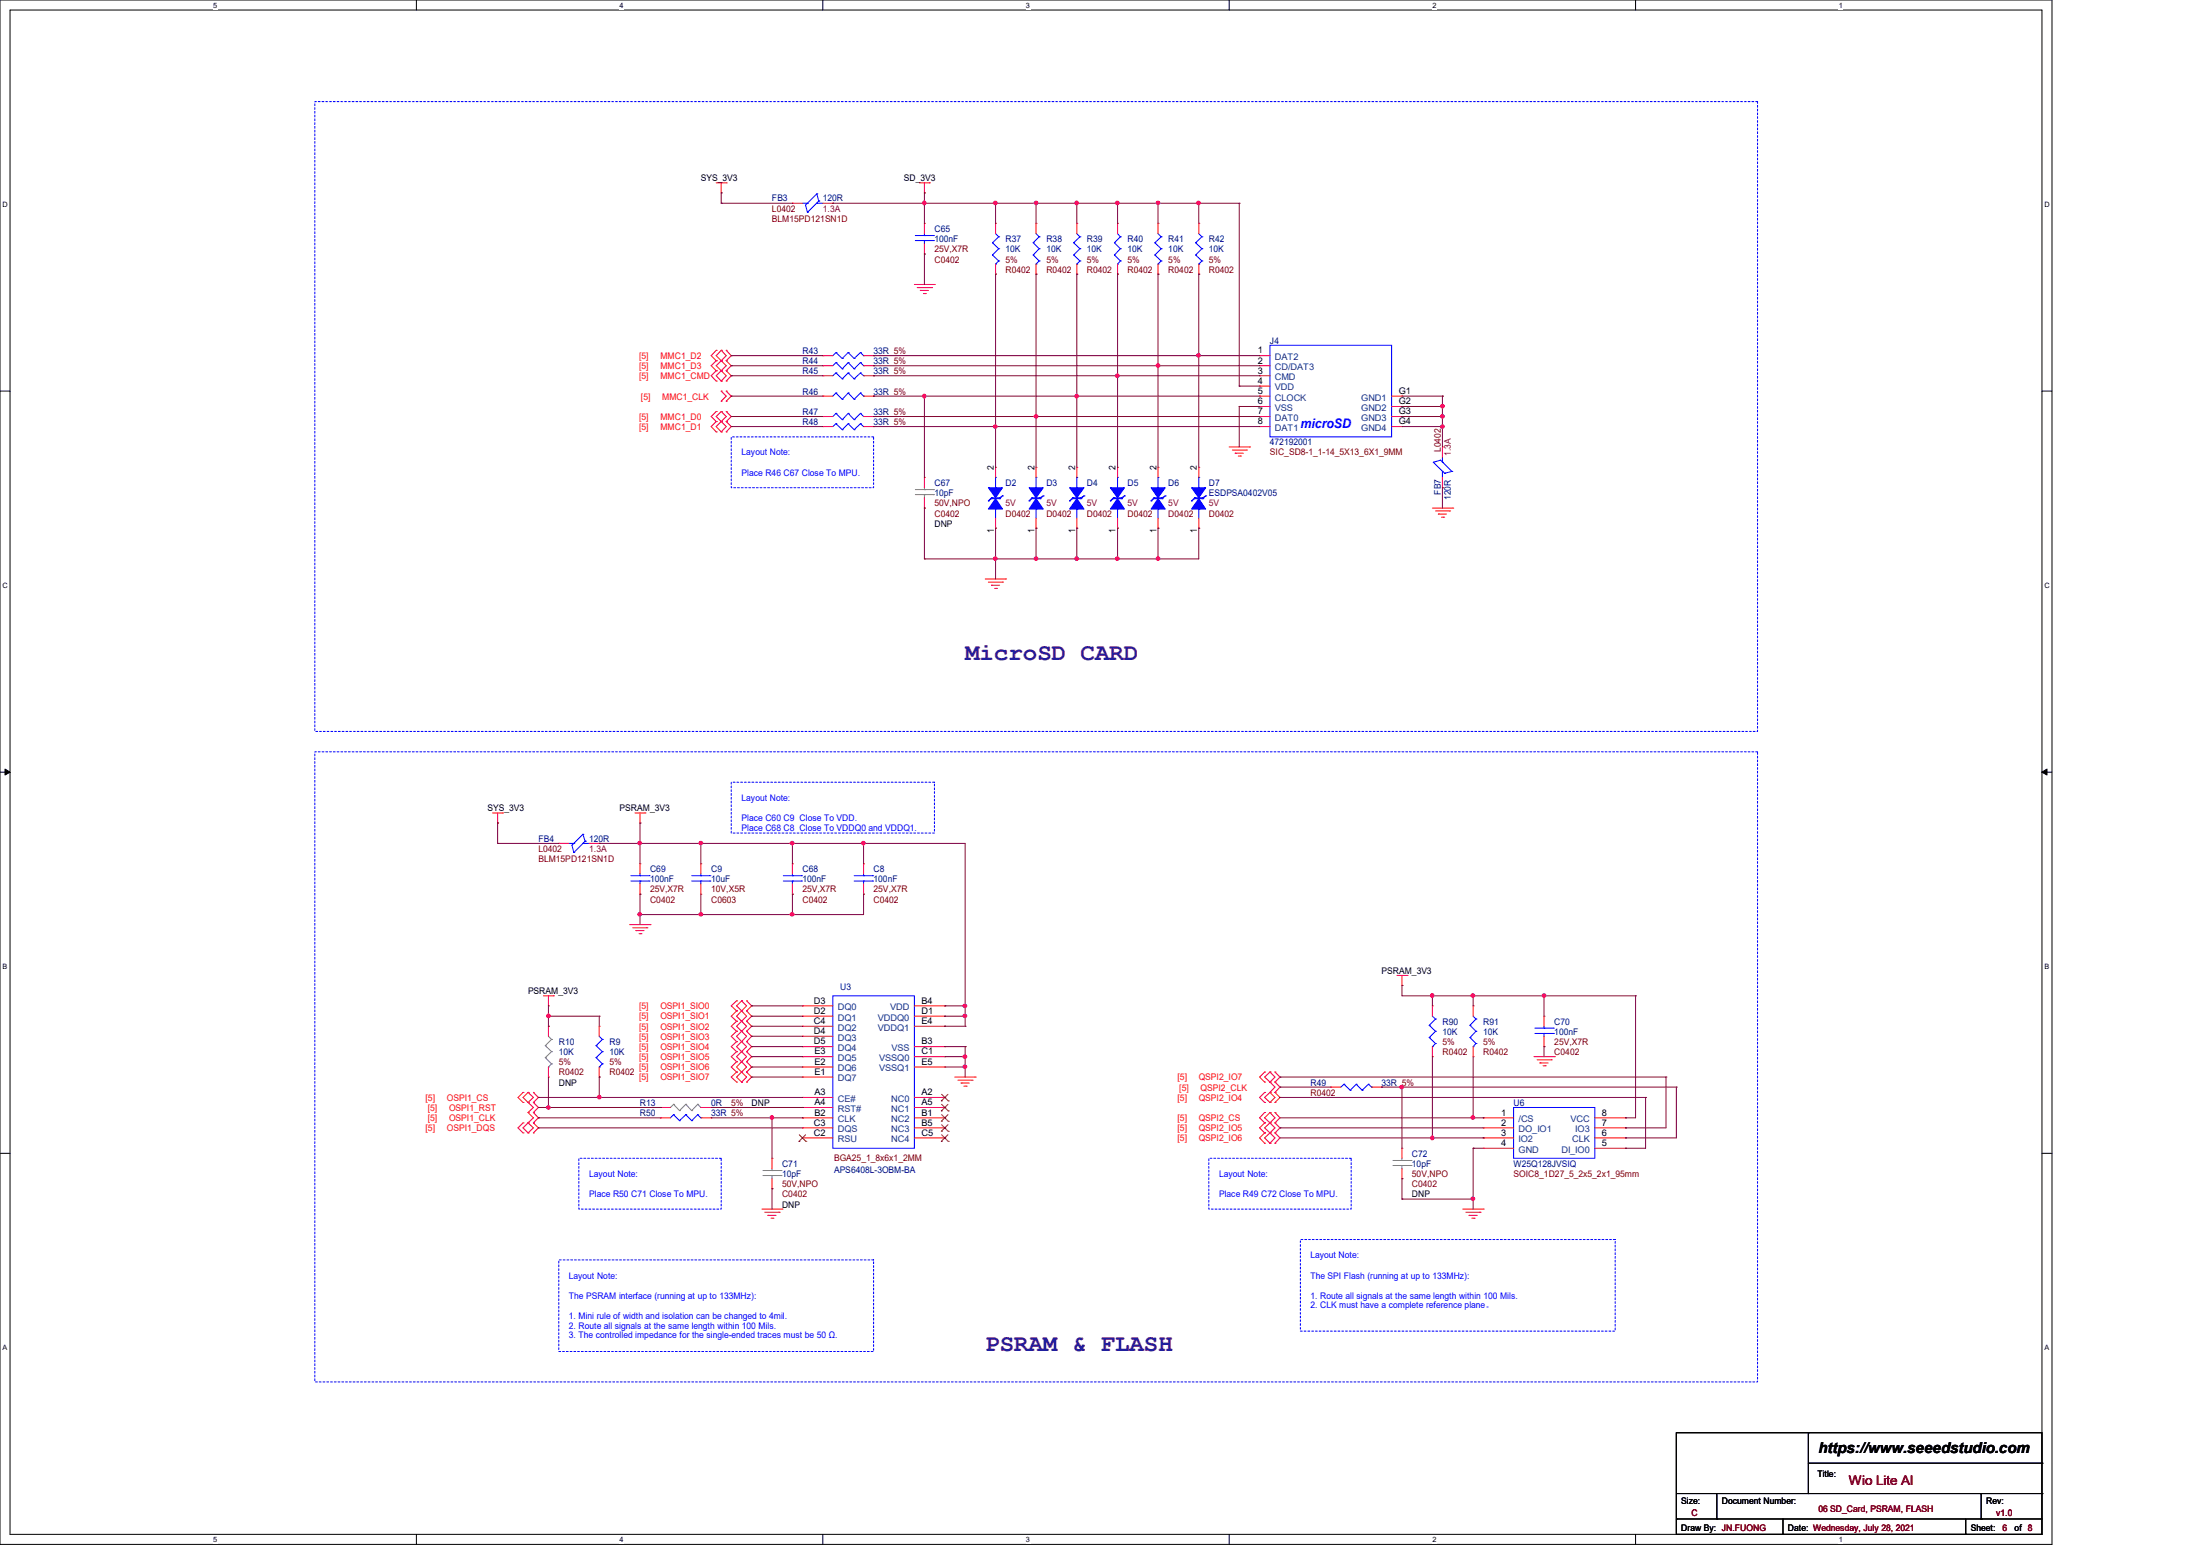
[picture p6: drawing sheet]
<svg xmlns="http://www.w3.org/2000/svg" width="297mm" height="210mm" viewBox="0 0 297 210" stroke-linecap="round" stroke-linejoin="round" font-family="sans-serif">
<path d="M0 0h277v208.4h-277zM1.4 1.4h274.3v205.7h-274.3z" fill="none" stroke="#000" stroke-width=".14"/>
<g fill="#fff">
<path d="M28.8 .1h.5v1.1h-.5z"/>
<path d="M28.8 207.2h.5v1.1h-.5z"/>
</g>
<path d="M56.2 0v1.4M56.2 207.1v1.3" fill="none" stroke="#000" stroke-width=".14"/>
<g fill="#fff">
<path d="M83.7 .1h.5v1.1h-.5z"/>
<path d="M83.7 207.2h.5v1.1h-.5z"/>
</g>
<path d="M111.1 0v1.4M111.1 207.1v1.3" fill="none" stroke="#000" stroke-width=".14"/>
<g fill="#fff">
<path d="M138.5 .1h.6v1.1h-.6z"/>
<path d="M138.5 207.2h.6v1.1h-.6z"/>
</g>
<path d="M165.9 0v1.4M165.9 207.1v1.3" fill="none" stroke="#000" stroke-width=".14"/>
<g fill="#fff">
<path d="M193.4 .1h.5v1.1h-.5z"/>
<path d="M193.4 207.2h.5v1.1h-.5z"/>
</g>
<path d="M220.8 0v1.4M220.8 207.1v1.3" fill="none" stroke="#000" stroke-width=".14"/>
<g fill="#fff">
<path d="M248.2 .1h.6v1.1h-.6z"/>
<path d="M248.2 207.2h.6v1.1h-.6z"/>
<path d="M.3 27.1h.8v1.1h-.8z"/>
<path d="M276 27.1h.7v1.1h-.7z"/>
<path d="M.3 78.5h.8v1.1h-.8z"/>
<path d="M276 78.5h.7v1.1h-.7z"/>
</g>
<path d="M0 52.8h1.4M275.7 52.8h1.3" fill="none" stroke="#000" stroke-width=".14"/>
<g fill="#fff">
<path d="M.3 129.9h.7v1.1h-.7z"/>
<path d="M276 129.9h.6v1.1h-.6z"/>
</g>
<path d="M0 104.2h1.4M275.7 104.2h1.3" fill="none" stroke="#000" stroke-width=".14"/>
<path d="M.7 103.8l.7 .4-.7 .4zM275.7 104.2l.7-.4v.8z" fill="#000" stroke="#000" stroke-width=".14"/>
<g fill="#fff">
<path d="M.3 181.4h.7v1.1h-.7z"/>
<path d="M276 181.4h.6v1.1h-.6z"/>
</g>
<g fill="none" stroke="#000" stroke-width=".14">
<path d="M0 155.7h1.4M275.7 155.7h1.3M226.3 193.4h49.4v13.7h-49.4zM244.1 193.4h.1M244.1 193.4v8.2M244.1 197.5h31.6M275.7 197.5h.1M226.3 205h.1M226.3 205h49.4M226.3 201.6h49.4M231.8 205h.1M231.8 201.6v3.4"/>
<path d="M240.7 207.1h.1M240.7 205v2.1M265.4 207.1h.1M265.4 205v2.1M267.5 205h.1M267.5 201.6v3.4M275.7 201.6h.1"/>
</g>
<path d="M42.5 13.7h194.8v85h-194.8zM98.7 59h19.2v6.8h-19.2zM42.5 101.5h194.8v85h-194.8zM98.7 105.6h27.5v6.8h-27.5zM78.1 156.3h19.3v6.9h-19.3zM163.2 156.3h19.2v6.9h-19.2zM75.4 170.1h42.5v12.3h-42.5zM175.6 167.3h42.5v12.4h-42.5z" fill="none" stroke="#00f" stroke-width=".14" stroke-dasharray=".3 .3"/>
<g fill="none" stroke="#f00" stroke-width=".14">
<path d="M96.7 24.7h1.3M97.4 26h.1M97.4 24.7v1.3M98 24.7h.1M107 27.4h.1M107 27.4h1.3M111.1 27.4h1.3M112.4 27.4h.1M123.4 38.4h2.8M123.8 38.8h2M124.1 24.7h1.4M124.2 39.2h.1"/>
<path d="M124.2 39.2h1.1M124.7 39.6h.2M124.8 26h.1M124.8 30.1h.1M124.8 34.3h.1M124.8 24.7v1.3M124.8 30.1v1.4M124.8 32.9v1.4M124.9 39.6h.1M125.5 24.7h.1M125.8 38.8h.1M126.2 38.4h.1"/>
<path d="M134.4 30.1h.1M134.4 37h.1M134.4 30.1v1.4M134.4 35.6v1.4M139.9 30.1h.1M139.9 37h.1M139.9 30.1v1.4M139.9 35.6v1.4M145.4 30.1h.1M145.4 37h.1M145.4 30.1v1.4M145.4 35.6v1.4"/>
<path d="M150.9 30.1h.1M150.9 37h.1M150.9 30.1v1.4M150.9 35.6v1.4M156.3 30.1h.1M156.3 37h.1M156.3 30.1v1.4M156.3 35.6v1.4M161.8 30.1h.1M161.8 37h.1M161.8 30.1v1.4M161.8 35.6v1.4"/>
<path d="M96.7 47.3h.1M96.7 48.7h.1M96.7 50h.1M96.7 51.4h.1M96.7 55.5h.1M96.7 56.9h.1M96.7 58.3h.1M96.7 55.5l-.7 .7 .7 .7M96.7 47.3l-.7 .7 .7 .7M96.7 50l-.7 .7 .7 .7M96.7 48.7l-.7 .7 .7 .6M96.7 56.9l-.7 .7 .7 .7"/>
<path d="M97.4 54.1h.1M97.4 52.8h.1M97.4 48.7h.1M97.4 47.3h.1M97.4 51.4h.1M97.4 50h.1M97.4 56.9h.1M97.4 55.5h.1M97.4 58.3h.1M97.4 52.8l.6 .7-.6 .6M97.4 47.3l-.7 .7 1.3 1.4-1.3 1.3 .7 .7M97.4 47.3l.6 .7-1.3 1.4 1.3 1.3-.6 .7"/>
<path d="M97.4 55.5l-.7 .7 1.3 1.4-.6 .7M97.4 55.5l.6 .7-1.3 1.4 .7 .7M98 52.8h.1M98 54.1h.1M98 47.3h.1M98 48.7h.1M98 50h.1M98 51.4h.1M98 55.5h.1M98 56.9h.1M98 58.3h.1M98 52.8l.7 .7-.7 .6"/>
<path d="M98 47.3l.7 .7-.7 .7M98 50l.7 .7-.7 .7M98 48.7l.7 .7-.7 .6M98 55.5l.7 .7-.7 .7M98 56.9l.7 .7-.7 .7M111.1 49.4h.1M111.1 56.2h.1M111.1 50.7h.1M111.1 57.6h.1M111.1 53.5h.1M111.1 48h.1M111.1 49.4h1.3"/>
<path d="M111.1 56.2h1.3M111.1 50.7h1.3M111.1 57.6h1.3M111.1 53.5h1.3M111.1 48h1.3M116.6 49.4h1.3M116.6 56.2h1.3M116.6 50.7h1.3M116.6 57.6h1.3M116.6 53.5h1.3M116.6 48h1.3M117.9 49.4h.1"/>
<path d="M117.9 56.2h.1M117.9 50.7h.1M117.9 57.6h.1M117.9 53.5h.1M117.9 48h.1M170.1 48h.1M170.1 49.4h.1M170.1 50.7h.1M170.1 52.1h.1M170.1 53.5h.1M170.1 54.9h.1M170.1 56.2h.1"/>
<path d="M170.1 57.6h.1M170.1 49.4h1.3M170.1 56.2h1.3M170.1 50.7h1.3M170.1 57.6h1.3M170.1 53.5h1.3M170.1 48h1.3M170.1 52.1h1.3M170.1 54.9h1.3M187.9 56.2h1.4M187.9 57.6h1.4M187.9 53.5h1.4"/>
<path d="M187.9 54.9h1.4M189.3 53.5h.1M189.3 54.9h.1M189.3 56.2h.1M189.3 57.6h.1M124.8 64.4h.1M124.8 68.6h.1M124.8 64.4v1.4M124.8 67.2v1.4M133 78.1h2.8M133.4 78.6h1.9M133.9 79h.1"/>
<path d="M133.9 79h1.1M134.3 79.4h.2M134.4 63.1h.1M134.4 71.3h.1M134.4 63.1v1.3M134.4 69.9v1.4M134.5 79.4h.1M135.3 78.6h.1M135.8 78.1h.1M139.9 63.1h.1M139.9 71.3h.1M139.9 63.1v1.3"/>
<path d="M139.9 69.9v1.4M145.4 63.1h.1M145.4 71.3h.1M145.4 63.1v1.3M145.4 69.9v1.4M150.9 63.1h.1M150.9 71.3h.1M150.9 63.1v1.3M150.9 69.9v1.4M156.3 63.1h.1M156.3 71.3h.1M156.3 63.1v1.3"/>
<path d="M156.3 69.9v1.4M161.8 63.1h.1M161.8 71.3h.1M161.8 63.1v1.3M161.8 69.9v1.4M165.9 60.3h2.8M166.4 60.7h1.9M166.8 61.2h.1M166.8 61.2h1.1M167.2 61.6h.3M167.5 61.6h.1M168.3 60.7h.1"/>
<path d="M168.7 60.3h.1M193.4 68.6h2.7M193.8 69h1.9M194.2 69.4h.1M194.2 69.4h1.1M194.6 69.8h.3M194.7 60.3h.1M194.7 65.8h.1M194.7 60.3v1.4M194.7 64.4v1.4M194.9 69.8h.1M195.7 69h.1"/>
<path d="M196.1 68.6h.1M66.5 109.7h1.4M67.2 111.1h.1M67.2 109.7v1.4M67.9 109.7h.1M75.4 113.8h.1M75.4 113.8h1.4M79.5 113.8h1.4M80.9 113.8h.1M85.7 109.7h1.4M86.4 111.1h.1M86.4 116.6h.1"/>
<path d="M86.4 109.7v1.4M86.4 116.6v1.3M86.4 119.3v1.4M87.1 109.7h.1M94.6 116.6h.1M94.6 116.6v1.3M94.6 119.3v1.4M107 116.6h.1M107 116.6v1.3M107 119.3v1.4M116.6 116.6h.1M116.6 116.6v1.3"/>
<path d="M116.6 119.3v1.4M73.4 134.4h1.3M74 135.8h.1M74 138.5h.1M74 134.4v1.4M74 138.5v1.4M74.7 134.4h.1M80.9 138.5h.1M80.9 138.5v1.4M85 124.8h2.8M85.4 125.2h1.9M85.9 125.6h.1"/>
<path d="M85.9 125.6h1.1M86.3 126h.2M86.4 120.7h.1M86.5 126h.1M87.3 125.2h.1M87.8 124.8h.1M94.6 120.7h.1M99.4 139.2h.1M99.4 136.4h.1M99.4 137.8h.1M99.4 135.1h.1M99.4 139.2l-.7 .7 .7 .7"/>
<path d="M99.4 136.4l-.7 .8 .7 .6M99.4 137.8l-.7 .7 .7 .7M99.4 135.1l-.7 .7 .7 .6M100.1 139.2h.1M100.1 137.8h.1M100.1 136.4h.1M100.1 135.1h.1M100.1 136.4l-.7 .8 1.4 1.3-1.4 1.4 .7 .7M100.1 136.4l.7 .8-1.4 1.3 1.4 1.4-.7 .7M100.1 135.1l-.7 .7 .7 .6M100.1 135.1l.7 .7-.7 .6M100.8 139.2h.1"/>
<path d="M100.8 136.4h.1M100.8 137.8h.1M100.8 135.1h.1M100.8 139.2l.7 .7-.7 .7M100.8 136.4l.7 .8-.7 .6M100.8 137.8l.7 .7-.7 .7M100.8 135.1l.7 .7-.7 .6M107 120.7h.1M108.3 135.8h.1M108.3 137.2h.1M108.3 138.5h.1M108.3 139.9h.1"/>
<path d="M108.3 135.8h4.1M108.3 137.2h4.1M108.3 138.5h4.1M108.3 139.9h4.1M116.6 120.7h.1M123.4 135.8h4.2M123.4 137.2h4.2M123.4 138.5h4.2M127.6 135.8h.1M127.6 137.2h.1M127.6 138.5h.1M188.6 131.7h1.3"/>
<path d="M189.3 133h.1M189.3 131.7v1.3M189.9 131.7h.1M193.4 135.8h.1M193.4 135.8v1.4M198.9 135.8h.1M198.9 135.8v1.4M208.4 137.2h.1M208.4 137.2v1.3M208.4 139.9v1.4M70.6 147.4h.1M70.6 148.8h.1"/>
<path d="M70.6 151.6h.1M70.6 152.9h.1M70.6 147.4l-.7 .7 .7 .7M70.6 151.6l-.7 .6 .7 .7M71.3 151.6h.1M71.3 150.2h.1M71.3 148.8h.1M71.3 147.4h.1M71.3 152.9h.1M71.3 150.2l.7 .7-.7 .7M71.3 147.4l-.7 .7 .7 .7M71.3 147.4l.7 .7-.7 .7"/>
<path d="M71.3 151.6l-.7 .6 .7 .7M71.3 151.6l.7 .6-.7 .7M71.3 148.8l.7 .7-.7 .7M72 150.2h.1M72 151.6h.1M72 147.4h.1M72 148.8h.1M72 152.9h.1M72 150.2l.7 .7-.7 .7M72 147.4l.7 .7-.7 .7M72 148.8l.7 .7-.7 .7M72 151.6l.7 .6-.7 .7"/>
<path d="M74 145.4h.1M74 144v1.4M80.9 145.4h.1M80.9 144v1.4M89.2 149.5h.1M89.2 150.9h.1M89.2 149.5h1.3M89.2 150.9h1.3M94.6 149.5h1.4M94.6 150.9h1.4M96 149.5h.1M96 150.9h.1"/>
<path d="M99.4 140.6h.1M99.4 141.9h.1M99.4 143.3h.1M99.4 144.7h.1M99.4 146h.1M99.4 141.9l-.7 .7 .7 .7M99.4 143.3l-.7 .7 .7 .7M99.4 144.7l-.7 .7 .7 .6M99.4 140.6l-.7 .7 .7 .6M100.1 140.6h.1M100.1 143.3h.1M100.1 141.9h.1"/>
<path d="M100.1 144.7h.1M100.1 146h.1M100.1 140.6l.7 .7-1.4 1.3 .7 .7M100.1 140.6l-.7 .7 1.4 1.3-.7 .7M100.1 143.3l-.7 .7 1.4 1.4-.7 .6M100.1 143.3l.7 .7-1.4 1.4 .7 .6M100.8 140.6h.1M100.8 141.9h.1M100.8 143.3h.1M100.8 144.7h.1M100.8 146h.1M100.8 141.9l.7 .7-.7 .7"/>
<path d="M100.8 140.6l.7 .7-.7 .6M100.8 143.3l.7 .7-.7 .7M100.8 144.7l.7 .7-.7 .6M104.2 156.3h.1M104.2 156.3v1.4M104.2 159.1v1.3M108.3 141.3h.1M108.3 142.6h.1M108.3 144h.1M108.3 145.4h.1M108.3 148.1h.1M108.3 149.5h.1"/>
<path d="M108.3 150.9h.1M108.3 152.2h.1M108.3 153.6h.1M108.3 142.6h4.1M108.3 145.4h4.1M108.3 149.5h4.1M108.3 150.9h4.1M108.3 141.3h4.1M108.3 144h4.1M108.3 148.1h4.1M108.3 152.2h4.1M108.3 153.6h4.1"/>
<path d="M123.4 142.6h4.2M123.4 149.5h4.2M123.4 150.9h4.2M123.4 141.3h4.2M123.4 144h4.2M123.4 148.1h4.2M123.4 152.2h4.2M123.4 153.6h4.2M127.6 141.3h.1M127.6 142.6h.1M127.6 144h.1M127.6 149.5h.1"/>
<path d="M127.6 150.9h.1M127.6 152.2h.1M127.6 153.6h.1M127.6 148.1h.1M128.9 145.4h2.8M129.3 145.8h1.9M129.8 146.2h.1M129.8 146.2h1.1M130.1 146.6h.3M130.4 146.6h.1M131.2 145.8h.1M131.7 145.4h.1"/>
<path d="M170.7 144.7h.1M170.7 146h.1M170.7 147.4h.1M170.7 148.8h.1M170.7 150.2h.1M170.7 151.6h.1M170.7 152.9h.1M170.7 154.3h.1M170.7 144.7l-.6 .7 .6 .6M170.7 147.4l-.6 .7 .6 .7M170.7 150.2l-.6 .7 .6 .7M170.7 151.6l-.6 .6 .6 .7"/>
<path d="M170.7 152.9l-.6 .7 .6 .7M171.4 147.4h.1M171.4 146h.1M171.4 144.7h.1M171.4 148.8h.1M171.4 151.6h.1M171.4 150.2h.1M171.4 152.9h.1M171.4 154.3h.1M171.4 146l.7 .7-.7 .7M171.4 144.7l-.7 .7 .7 .6M171.4 144.7l.7 .7-.7 .6"/>
<path d="M171.4 147.4l-.7 .7 .7 .7M171.4 147.4l.7 .7-.7 .7M171.4 150.2l-.7 .7 .7 .7M171.4 150.2l.7 .7-.7 .7M171.4 151.6l-.7 .6 .7 .7M171.4 151.6l.7 .6-.7 .7M171.4 152.9l-.7 .7 .7 .7M171.4 152.9l.7 .7-.7 .7M172.1 146h.1M172.1 147.4h.1M172.1 144.7h.1M172.1 148.8h.1"/>
<path d="M172.1 150.2h.1M172.1 151.6h.1M172.1 152.9h.1M172.1 154.3h.1M172.1 146l.7 .7-.7 .7M172.1 147.4l.7 .7-.7 .7M172.1 144.7l.7 .7-.7 .6M172.1 150.2l.7 .7-.7 .7M172.1 151.6l.7 .6-.7 .7M172.1 152.9l.7 .7-.7 .7M179.7 146.7h.1M179.7 146.7h1.3"/>
<path d="M185.2 146.7h1.3M186.5 146.7h.1M189.3 155h.1M189.3 159.1h.1M189.3 155v1.3M189.3 157.7v1.4M193.4 142.6h.1M193.4 141.3v1.3M198.9 142.6h.1M198.9 141.3v1.3M200.2 150.9h.1M200.2 152.2h.1"/>
<path d="M200.2 153.6h.1M200.2 155h.1M200.2 150.9h4.1M200.2 152.2h4.1M200.2 153.6h4.1M200.2 155h4.1M207.1 142.6h2.7M207.5 143h1.9M207.9 143.5h.1M207.9 143.5h1.1M208.3 143.8h.3M208.4 141.3h.1"/>
<path d="M208.6 143.8h.1M209.4 143h.1M209.8 142.6h.1M215.3 150.9h4.2M215.3 152.2h4.2M215.3 153.6h4.2M215.3 155h4.2M219.5 155h.1M219.5 153.6h.1M219.5 152.2h.1M219.5 150.9h.1M102.9 163.2h2.7"/>
<path d="M103.3 163.6h1.9M103.7 164h.1M103.7 164h1.1M104.1 164.4h.3M104.2 160.4h.1M104.4 164.4h.1M105.2 163.6h.1M105.6 163.2h.1M197.5 163.2h2.7M197.9 163.6h1.9M198.3 164h.1M198.3 164h1.1"/>
<path d="M198.7 164.4h.3M199 164.4h.1M199.8 163.6h.1M200.2 163.2h.1"/>
</g>
<g fill="none" stroke="#00f" stroke-width=".14">
<path d="M108.3 27.4h.7M109 28.7h.1M109 27.4h.1M110.3 26.2h.1M110.3 27.4h.1M110.3 26.2l-1.5 1.5 .2 1M110.3 27.4h.8M110.3 26.2l.2 .9M110.5 27.1h.1M110.5 27.1l-1.5 1.6M123.6 31.8h2.4M123.6 32.5h2.4"/>
<path d="M124.8 32.5h.1M124.8 31.8h.1M124.8 31.5v.3M124.8 32.5v.4M126 31.8h.1M126 32.5h.1M134 32.8h.1M134 34.4h.1M134 32.8l.8 .8M134 34.4l.8 .8M134.4 35.6h.1M134.4 31.5l.4 .5"/>
<path d="M134.8 32h.1M134.8 33.6h.1M134.8 35.2h.1M134.8 32l-.8 .8M134.8 33.6l-.8 .8M134.8 35.2l-.4 .4M139.5 32.8h.1M139.5 34.4h.1M139.5 32.8l.8 .8M139.5 34.4l.8 .8M139.9 35.6h.1M139.9 31.5l.4 .5"/>
<path d="M140.3 32h.1M140.3 33.6h.1M140.3 35.2h.1M140.3 32l-.8 .8M140.3 33.6l-.8 .8M140.3 35.2l-.4 .4M144.9 32.8h.1M144.9 34.4h.1M144.9 32.8l.9 .8M144.9 34.4l.9 .8M145.4 35.6h.1M145.4 31.5l.4 .5"/>
<path d="M145.8 32h.1M145.8 33.6h.1M145.8 35.2h.1M145.8 32l-.9 .8M145.8 33.6l-.9 .8M145.8 35.2l-.4 .4M150.5 32.8h.1M150.5 34.4h.1M150.5 32.8l.8 .8M150.5 34.4l.8 .8M150.9 35.6h.1M150.9 31.5l.4 .5"/>
<path d="M151.3 32h.1M151.3 33.6h.1M151.3 35.2h.1M151.3 32l-.8 .8M151.3 33.6l-.8 .8M151.3 35.2l-.4 .4M155.9 32.8h.1M155.9 34.4h.1M155.9 32.8l.9 .8M155.9 34.4l.9 .8M156.3 35.6h.1M156.3 31.5l.5 .5"/>
<path d="M156.8 32h.1M156.8 33.6h.1M156.8 35.2h.1M156.8 32l-.9 .8M156.8 33.6l-.9 .8M156.8 35.2l-.5 .4M161.4 32.8h.1M161.4 34.4h.1M161.4 32.8l.9 .8M161.4 34.4l.9 .8M161.8 35.6h.1M161.8 31.5l.5 .5"/>
<path d="M162.3 32h.1M162.3 33.6h.1M162.3 35.2h.1M162.3 32l-.9 .8M162.3 33.6l-.9 .8M162.3 35.2l-.5 .4M112.9 48.9h.1M112.9 55.8h.1M112.9 50.3h.1M112.9 57.2h.1M112.9 53h.1M112.9 47.6h.1"/>
<path d="M112.9 48.9l-.5 .5M112.9 48.9l.8 .9M112.9 55.8l-.5 .4M112.9 55.8l.8 .8M112.9 50.3l-.5 .4M112.9 50.3l.8 .8M112.9 57.2l-.5 .4M112.9 57.2l.8 .8M112.9 53l-.5 .5M112.9 53l.8 .9M112.9 47.6l-.5 .4M112.9 47.6l.8 .8"/>
<path d="M113.7 49.8h.1M113.7 56.6h.1M113.7 51.1h.1M113.7 58h.1M113.7 53.9h.1M113.7 48.4h.1M114.5 48.9h.1M114.5 55.8h.1M114.5 50.3h.1M114.5 57.2h.1M114.5 53h.1M114.5 47.6h.1"/>
<path d="M114.5 48.9l-.8 .9M114.5 48.9l.8 .9M114.5 55.8l-.8 .8M114.5 55.8l.8 .8M114.5 50.3l-.8 .8M114.5 50.3l.8 .8M114.5 57.2l-.8 .8M114.5 57.2l.8 .8M114.5 53l-.8 .9M114.5 53l.8 .9M114.5 47.6l-.8 .8M114.5 47.6l.8 .8"/>
<path d="M115.3 49.8h.1M115.3 56.6h.1M115.3 51.1h.1M115.3 58h.1M115.3 53.9h.1M115.3 48.4h.1M116.2 48.9h.1M116.2 55.8h.1M116.2 50.3h.1M116.2 57.2h.1M116.2 53h.1M116.2 47.6h.1"/>
<path d="M116.2 48.9l-.9 .9M116.2 48.9l.4 .5M116.2 55.8l-.9 .8M116.2 55.8l.4 .4M116.2 50.3l-.9 .8M116.2 50.3l.4 .4M116.2 57.2l-.9 .8M116.2 57.2l.4 .4M116.2 53l-.9 .9M116.2 53l.4 .5M116.2 47.6l-.9 .8M116.2 47.6l.4 .4"/>
<path d="M116.6 49.4h.1M116.6 56.2h.1M116.6 50.7h.1M116.6 57.6h.1M116.6 53.5h.1M116.6 48h.1M171.4 46.6h16.5v12.4h-16.5zM133.4 67.6h.1M133.9 67.2h.1M133.9 67.2h1.1M133.9 67.2l-.5 .4M134.4 64.4h.1"/>
<path d="M134.4 68.7h.1M134.4 64.4v1.4M134.4 68.7v1.2M135 67.2h.1M135 67.3h.1M135 67.3h-1.1l-.5 .3M135.3 66.9h.1M135.3 66.9l-.3 .3M135.3 66.9l-.3 .4M138.9 67.6h.1M139.3 67.2h.1M139.3 67.2h1.1"/>
<path d="M139.3 67.2l-.4 .4M139.9 64.4h.1M139.9 68.7h.1M139.9 64.4v1.4M139.9 68.7v1.2M140.4 67.2h.1M140.4 67.3h.1M140.4 67.3h-1.1l-.4 .3M140.8 66.9h.1M140.8 66.9l-.4 .3M140.8 66.9l-.4 .4M144.4 67.6h.1"/>
<path d="M144.8 67.2h.1M144.8 67.2h1.1M144.8 67.2l-.4 .4M145.4 64.4h.1M145.4 68.7h.1M145.4 64.4v1.4M145.4 68.7v1.2M145.9 67.2h.1M145.9 67.3h.1M145.9 67.3h-1.1l-.4 .3M146.3 66.9h.1M146.3 66.9l-.4 .3"/>
<path d="M146.3 66.9l-.4 .4M149.9 67.6h.1M150.3 67.2h.1M150.3 67.2h1.1M150.3 67.2l-.4 .4M150.9 64.4h.1M150.9 68.7h.1M150.9 64.4v1.4M150.9 68.7v1.2M151.4 67.2h.1M151.4 67.3h.1M151.4 67.3h-1.1l-.4 .3"/>
<path d="M151.8 66.9h.1M151.8 66.9l-.4 .3M151.8 66.9l-.4 .4M155.4 67.6h.1M155.8 67.2h.1M155.8 67.2h1.1M155.8 67.2l-.4 .4M156.3 64.4h.1M156.3 68.7h.1M156.3 64.4v1.4M156.3 68.7v1.2M156.9 67.2h.1"/>
<path d="M156.9 67.3h.1M156.9 67.3h-1.1l-.4 .3M157.3 66.9h.1M157.3 66.9l-.4 .3M157.3 66.9l-.4 .4M160.9 67.6h.1M161.3 67.2h.1M161.3 67.2h1.1M161.3 67.2l-.4 .4M161.8 64.4h.1M161.8 68.7h.1M161.8 64.4v1.4"/>
<path d="M161.8 68.7v1.2M162.4 67.2h.1M162.4 67.3h.1M162.4 67.3h-1.1l-.4 .3M162.8 66.9h.1M162.8 66.9l-.4 .3M162.8 66.9l-.4 .4M193.5 62.4h.1M193.5 62.4l1-.3 1.5 1.5M193.5 62.4l1.5 1.5M194.7 62.4h.1M194.7 63.6h.1"/>
<path d="M194.7 61.7v.7M194.7 63.6v.8M195 63.9h.1M196 63.6h.1M196 63.6l-1 .3M76.8 113.8h.7M77.5 115.1h.1M77.5 113.8h.1M78.7 112.6h.1M78.7 113.8h.1M78.7 112.6l-1.5 1.5 .3 1M78.7 113.8h.8"/>
<path d="M78.7 112.6l.3 .9M79 113.5h.1M79 113.5l-1.5 1.6M85.2 118.2h2.4M85.2 118.9h2.4M86.4 118.9h.1M86.4 118.2h.1M86.4 117.9v.3M86.4 118.9v.4M87.6 118.2h.1M87.6 118.9h.1M93.4 118.2h2.4"/>
<path d="M93.4 118.9h2.4M94.6 118.9h.1M94.6 118.2h.1M94.6 117.9v.3M94.6 118.9v.4M95.8 118.2h.1M95.8 118.9h.1M105.7 118.2h2.5M105.7 118.9h2.5M107 118.9h.1M107 118.2h.1M107 117.9v.3"/>
<path d="M107 118.9v.4M108.2 118.2h.1M108.2 118.9h.1M115.3 118.2h2.5M115.3 118.9h2.5M116.6 118.9h.1M116.6 118.2h.1M116.6 117.9v.3M116.6 118.9v.4M117.8 118.2h.1M117.8 118.9h.1M80.9 139.9l.4 .4"/>
<path d="M112.4 134.4h11v20.6h-11zM193 138.4h.1M193 138.4l.8 .8M193.4 137.2l.4 .3M193.8 137.5h.1M193.8 139.2h.1M193.8 137.5l-.8 .9M193.8 139.2l-.8 .8M198.5 138.4h.1M198.5 138.4l.8 .8M198.9 137.2l.4 .3M199.3 137.5h.1"/>
<path d="M199.3 139.2h.1M199.3 137.5l-.8 .9M199.3 139.2l-.8 .8M207.2 138.8h2.5M207.2 139.5h2.5M208.4 139.5h.1M208.4 138.8h.1M208.4 138.5v.3M208.4 139.5v.4M209.7 138.8h.1M209.7 139.5h.1M80.5 141.1h.1"/>
<path d="M80.5 142.7h.1M80.5 141.1l.8 .8M80.5 142.7l.8 .9M80.9 144h.1M81.3 140.3h.1M81.3 141.9h.1M81.3 143.6h.1M81.3 140.3l-.8 .8M81.3 141.9l-.8 .8M81.3 143.6l-.4 .4M90.9 150.5h.1M90.9 150.5l-.4 .4"/>
<path d="M90.9 150.5l.8 .8M91.7 151.3h.1M92.6 150.5h.1M92.6 150.5l-.9 .8M92.6 150.5l.8 .8M93.4 151.3h.1M94.2 150.5h.1M94.2 150.5l-.8 .8M94.2 150.5l.4 .4M94.6 150.9h.1M181.4 146.3h.1M181.4 146.3l-.4 .4"/>
<path d="M181.4 146.3l.9 .9M182.3 147.2h.1M183.1 146.3h.1M183.1 146.3l-.8 .9M183.1 146.3l.8 .9M183.9 147.2h.1M184.7 146.3h.1M184.7 146.3l-.8 .9M184.7 146.3l.5 .4M185.2 146.7h.1M193 140h.1M193 140l.8 .8"/>
<path d="M193.4 141.3h.1M193.8 140.8h.1M193.8 140.8l-.4 .5M198.5 140h.1M198.5 140l.8 .8M198.9 141.3h.1M199.3 140.8h.1M199.3 140.8l-.4 .5M204.3 149.5h11v6.8h-11z"/>
</g>
<g fill="#00f" stroke="#00f" stroke-width=".14">
<path d="M156.3 67.3l1 1.4h-1.9z" fill-rule="evenodd"/>
<path d="M155.4 65.8h1.9l-1 1.4z" fill-rule="evenodd"/>
<path d="M150.9 67.3l.9 1.4h-1.9z" fill-rule="evenodd"/>
<path d="M149.9 65.8h1.9l-.9 1.4z" fill-rule="evenodd"/>
<path d="M145.4 67.3l.9 1.4h-1.9z" fill-rule="evenodd"/>
<path d="M144.4 65.8h1.9l-.9 1.4z" fill-rule="evenodd"/>
<path d="M139.9 67.3l.9 1.4h-1.9z" fill-rule="evenodd"/>
<path d="M138.9 65.8h1.9l-.9 1.4z" fill-rule="evenodd"/>
<path d="M134.4 67.3l.9 1.4h-1.9z" fill-rule="evenodd"/>
<path d="M133.4 65.8h1.9l-.9 1.4z" fill-rule="evenodd"/>
<path d="M161.8 67.3l1 1.4h-1.9z" fill-rule="evenodd"/>
<path d="M160.9 65.8h1.9l-1 1.4z" fill-rule="evenodd"/>
</g>
<g fill="none" stroke="#808080" stroke-width=".14">
<path d="M123.6 66.1h2.4M123.6 66.8h2.4M124.8 66.8h.1M124.8 66.1h.1M124.8 65.8v.3M124.8 66.8v.4M126 66.1h.1M126 66.8h.1M74 139.9l.5 .4M73.6 141.1h.1M73.6 142.7h.1M73.6 141.1l.9 .8"/>
<path d="M73.6 142.7l.9 .9M74 144h.1M74.5 140.3h.1M74.5 141.9h.1M74.5 143.6h.1M74.5 140.3l-.9 .8M74.5 141.9l-.9 .8M74.5 143.6l-.5 .4M90.9 149.1h.1M90.9 149.1l-.4 .4M90.9 149.1l.8 .8M91.7 149.9h.1"/>
<path d="M92.6 149.1h.1M92.6 149.1l-.9 .8M92.6 149.1l.8 .8M93.4 149.9h.1M94.2 149.1h.1M94.2 149.1l-.8 .8M94.2 149.1l.4 .4M94.6 149.5h.1M103 158h2.5M103 158.7h2.5M104.2 158.7h.1M104.2 158h.1"/>
<path d="M104.2 157.7v.3M104.2 158.7v.4M105.5 158h.1M105.5 158.7h.1M188 156.6h2.5M188 157.3h2.5M189.3 157.3h.1M189.3 156.6h.1M189.3 156.3v.3M189.3 157.3v.4M190.5 156.6h.1M190.5 157.3h.1"/>
</g>
<g fill="none" stroke="#804000" stroke-width=".14">
<path d="M107.9 154.1h.1M107.9 153.2l.9 .9M108.8 153.2l-.9 .9M108.8 154.1h.1M127.1 149.9h.1M127.1 151.3h.1M127.1 152.7h.1M127.1 154.1h.1M127.1 148.6h.1M127.1 149.1l.9 .8M127.1 150.5l.9 .8M127.1 151.8l.9 .9"/>
<path d="M127.1 153.2l.9 .9M127.1 147.7l.9 .9M128 149.1l-.9 .8M128 150.5l-.9 .8M128 151.8l-.9 .9M128 153.2l-.9 .9M128 147.7l-.9 .9M128 149.9h.1M128 151.3h.1M128 152.7h.1M128 154.1h.1M128 148.6h.1"/>
</g>
<g fill="none" stroke="#800040" stroke-width=".14">
<path d="M97.4 26h.1M97.4 27.4h.1M97.4 26v1.4M97.4 27.4h9.6M112.4 27.4h.1M112.4 27.4h54.9M124.8 26h.1M124.8 27.4h.1M124.8 34.3h.1M124.8 26v4.1M124.8 34.3v4.1M134.4 27.4h.1"/>
<path d="M134.4 37h.1M134.4 27.4v2.7M134.4 37v26.1M139.9 27.4h.1M139.9 37h.1M139.9 27.4v2.7M139.9 37v26.1M145.4 27.4h.1M145.4 37h.1M145.4 27.4v2.7M145.4 37v26.1M150.9 27.4h.1"/>
<path d="M150.9 37h.1M150.9 27.4v2.7M150.9 37v26.1M156.3 27.4h.1M156.3 37h.1M156.3 27.4v2.7M156.3 37v26.1M161.8 27.4h.1M161.8 37h.1M161.8 27.4v2.7M161.8 37v26.1M167.3 27.4h.1"/>
<path d="M167.3 27.4v24.7M98.7 48h.1M98.7 49.4h.1M98.7 50.7h.1M98.7 53.5h.1M98.7 56.2h.1M98.7 57.6h.1M98.7 48h12.4M98.7 49.4h12.4M98.7 50.7h12.4M98.7 53.5h12.4M98.7 56.2h12.4"/>
<path d="M98.7 57.6h12.4M117.9 48h.1M117.9 49.4h.1M117.9 50.7h.1M117.9 53.5h.1M117.9 56.2h.1M117.9 57.6h.1M117.9 48h52.2M117.9 49.4h52.2M117.9 50.7h52.2M117.9 53.5h52.2M117.9 56.2h52.2"/>
<path d="M117.9 57.6h52.2M124.8 53.5h.1M124.8 53.5v10.9M134.4 57.6h.1M139.9 56.2h.1M145.4 53.5h.1M150.9 50.7h.1M156.3 49.4h.1M161.8 48h.1M167.3 52.1h.1M167.3 54.9h.1M167.3 54.9v5.4"/>
<path d="M167.3 52.1h2.8M167.3 54.9h2.8M189.3 53.5h5.4M189.3 54.9h5.4M189.3 56.2h5.4M189.3 57.6h5.4M194.7 53.5h.1M194.7 54.9h.1M194.7 56.2h.1M194.7 57.6h.1M194.7 53.5v6.8M124.8 68.6h.1"/>
<path d="M124.8 75.4h.1M124.8 68.6v6.8M134.4 71.3h.1M134.4 75.4h.1M134.4 71.3v6.8M139.9 71.3h.1M139.9 75.4h.1M139.9 71.3v4.1M145.4 71.3h.1M145.4 75.4h.1M145.4 71.3v4.1M150.9 71.3h.1"/>
<path d="M150.9 75.4h.1M150.9 71.3v4.1M156.3 71.3h.1M156.3 75.4h.1M156.3 71.3v4.1M161.8 71.3h.1M161.8 71.3v4.1h-37M194.7 65.8h.1M194.7 65.8v2.8M67.2 111.1h.1M67.2 113.8h.1M67.2 111.1v2.7"/>
<path d="M67.2 113.8h8.2M80.9 113.8h.1M80.9 113.8h49.4v24.7M86.4 111.1h.1M86.4 113.8h.1M86.4 111.1v5.5M94.6 113.8h.1M94.6 113.8v2.8M107 113.8h.1M107 113.8v2.8M116.6 113.8h.1M116.6 113.8v2.8"/>
<path d="M74 137.2h.1M74 138.5h.1M74 137.2h6.9M74 135.8v2.7M80.9 137.2h.1M80.9 137.2v1.3M86.4 120.7h.1M86.4 123.4h.1M86.4 120.7v4.1M94.6 123.4h.1M94.6 120.7v2.7M101.5 139.9h.1"/>
<path d="M101.5 137.2h.1M101.5 138.5h.1M101.5 135.8h.1M101.5 139.9h6.8M101.5 135.8h6.8M101.5 137.2h6.8M101.5 138.5h6.8M107 120.7h.1M107 123.4h.1M107 120.7v2.7M116.6 120.7h.1M116.6 120.7v2.7h-30.2"/>
<path d="M127.6 135.8h.1M127.6 137.2h.1M127.6 138.5h.1M127.6 135.8h2.7M127.6 137.2h2.7M127.6 138.5h2.7M130.3 135.8h.1M130.3 137.2h.1M130.3 138.5h.1M189.3 133h.1M189.3 133v1.4h31.5M193.4 134.4h.1"/>
<path d="M193.4 134.4v1.4M198.9 134.4h.1M198.9 134.4v1.4M208.4 134.4h.1M208.4 134.4v2.8M220.8 134.4h.1M220.8 134.4v16.5h-1.3M72.7 150.9h.1M72.7 152.2h.1M72.7 148.1h.1M72.7 150.9h16.5M72.7 148.1h35.6"/>
<path d="M72.7 152.2h35.6M72.7 149.5h16.5M74 149.5h.1M74 145.4v4.1M80.9 145.4h.1M80.9 148.1h.1M80.9 145.4v2.7M89.2 149.5h.1M96 150.9h12.3M96 149.5h12.3M101.5 142.6h.1M101.5 144h.1"/>
<path d="M101.5 145.4h.1M101.5 141.3h.1M101.5 145.4h6.8M101.5 142.6h6.8M101.5 144h6.8M101.5 141.3h6.8M104.2 150.9h.1M104.2 150.9v5.4M108.3 150.9h.1M108.3 149.5h.1M127.6 142.6h2.7M127.6 144h2.7"/>
<path d="M127.6 141.3h2.7M130.3 141.3h.1M130.3 142.6h.1M130.3 144h.1M130.3 141.3v4.1M172.8 145.4h.1M172.8 146.7h.1M172.8 148.1h.1M172.8 152.2h.1M172.8 150.9h27.4M172.8 145.4h52.1M172.8 146.7h6.9"/>
<path d="M172.8 148.1h49.4M172.8 152.2h27.4M172.8 153.6h27.4M186.5 146.7h.1M186.5 146.7h39.8M189.3 146.7h.1M189.3 159.1h.1M189.3 146.7v8.3M189.3 159.1v2.7M193.4 153.6h.1M193.4 142.6v11M198.9 150.9h.1"/>
<path d="M198.9 155h.1M198.9 155h1.3M198.9 142.6v8.3M198.9 155v8.2M200.2 150.9h.1M200.2 153.6h.1M208.4 141.3h.1M208.4 141.3v1.3M219.5 150.9h.1M219.5 152.2h.1M219.5 153.6h.1M219.5 155h.1"/>
<path d="M222.2 148.1h.1M222.2 148.1v6.9h-2.7M224.9 145.4h.1M224.9 145.4v6.8h-5.4M226.3 146.7h.1M226.3 146.7v6.9h-6.8M104.2 160.4h.1M104.2 160.4v2.8M189.3 161.8h.1M189.3 161.8h9.6M198.9 161.8h.1"/>
</g>
<g fill="#f0f" stroke="#f0f" stroke-width=".14">
<circle cx="124.8" cy="27.4" r=".24"/>
<circle cx="139.9" cy="27.4" r=".24"/>
<circle cx="134.4" cy="27.4" r=".24"/>
<circle cx="145.3" cy="27.4" r=".24"/>
<circle cx="150.8" cy="27.4" r=".24"/>
<circle cx="161.8" cy="27.4" r=".24"/>
<circle cx="156.3" cy="27.4" r=".24"/>
<circle cx="161.8" cy="48" r=".24"/>
<circle cx="156.3" cy="49.4" r=".24"/>
<circle cx="150.8" cy="50.7" r=".24"/>
<circle cx="145.3" cy="53.5" r=".24"/>
<circle cx="124.8" cy="53.5" r=".24"/>
<circle cx="194.7" cy="54.8" r=".24"/>
<circle cx="139.9" cy="56.2" r=".24"/>
<circle cx="194.7" cy="56.2" r=".24"/>
<circle cx="134.4" cy="57.6" r=".24"/>
<circle cx="194.7" cy="57.6" r=".24"/>
<circle cx="145.3" cy="75.4" r=".24"/>
<circle cx="139.9" cy="75.4" r=".24"/>
<circle cx="134.4" cy="75.4" r=".24"/>
<circle cx="150.8" cy="75.4" r=".24"/>
<circle cx="156.3" cy="75.4" r=".24"/>
<circle cx="193.3" cy="134.4" r=".24"/>
<circle cx="208.5" cy="134.4" r=".24"/>
<circle cx="189.2" cy="146.7" r=".24"/>
<circle cx="198.8" cy="150.8" r=".24"/>
<circle cx="193.3" cy="153.6" r=".24"/>
<circle cx="198.8" cy="161.8" r=".24"/>
<circle cx="86.4" cy="113.8" r=".24"/>
<circle cx="86.4" cy="123.4" r=".24"/>
<circle cx="198.8" cy="134.4" r=".24"/>
<circle cx="130.3" cy="135.8" r=".24"/>
<circle cx="130.3" cy="137.1" r=".24"/>
<circle cx="116.6" cy="113.8" r=".24"/>
<circle cx="130.3" cy="142.6" r=".24"/>
<circle cx="130.3" cy="144" r=".24"/>
<circle cx="104.2" cy="150.8" r=".24"/>
<circle cx="94.6" cy="113.8" r=".24"/>
<circle cx="106.9" cy="113.8" r=".24"/>
<circle cx="94.6" cy="123.4" r=".24"/>
<circle cx="106.9" cy="123.4" r=".24"/>
<circle cx="80.9" cy="148.1" r=".24"/>
<circle cx="74.1" cy="137.1" r=".24"/>
<circle cx="74.1" cy="149.5" r=".24"/>
</g>
<g font-size="3.3" fill="#400080">
<text x="130.3" y="89.1">MicroSD CARD</text>
<text x="133" y="182.4">PSRAM &amp; FLASH</text>
</g>
<text font-size="2" x="245.5" y="196.1">https://www.seeedstudio.com</text>
<text font-size="1.8" fill="#00f" x="175.6" y="57.8">microSD</text>
<text font-size="1.8" fill="#800000" x="249.6" y="200.5">Wio Lite AI</text>
<g font-size="1.2">
<text x="94.6" y="24.4">SYS_3V3</text>
<text x="122" y="24.4">SD_3V3</text>
<text x="169.8" y="47.7">1</text>
<text x="169.8" y="49.1">2</text>
<text x="169.8" y="50.4">3</text>
<text x="169.8" y="51.8">4</text>
<text x="169.8" y="53.2">5</text>
<text x="188.8" y="53.2">G1</text>
<text x="169.8" y="54.6">6</text>
<text x="169.8" y="55.9">7</text>
<text x="169.8" y="57.3">8</text>
<text x="188.8" y="54.6">G2</text>
<text x="188.8" y="55.9">G3</text>
<text x="188.8" y="57.3">G4</text>
<text x="134.2" y="63.5" transform="rotate(-90 134.2 63.5)">2</text>
<text x="139.7" y="63.5" transform="rotate(-90 139.7 63.5)">2</text>
<text x="145.2" y="63.5" transform="rotate(-90 145.2 63.5)">2</text>
<text x="150.6" y="63.5" transform="rotate(-90 150.6 63.5)">2</text>
<text x="156.1" y="63.5" transform="rotate(-90 156.1 63.5)">2</text>
<text x="161.6" y="63.5" transform="rotate(-90 161.6 63.5)">2</text>
<text x="126.2" y="71.1">DNP</text>
<text x="134.2" y="72" transform="rotate(-90 134.2 72)">1</text>
<text x="139.7" y="72" transform="rotate(-90 139.7 72)">1</text>
<text x="145.2" y="72" transform="rotate(-90 145.2 72)">1</text>
<text x="150.6" y="72" transform="rotate(-90 150.6 72)">1</text>
<text x="156.1" y="72" transform="rotate(-90 156.1 72)">1</text>
<text x="161.6" y="72" transform="rotate(-90 161.6 72)">1</text>
<text x="65.8" y="109.5">SYS_3V3</text>
<text x="83.6" y="109.5">PSRAM_3V3</text>
<text x="186.5" y="131.4">PSRAM_3V3</text>
<text x="71.3" y="134.2">PSRAM_3V3</text>
<text x="109.9" y="135.5">D3</text>
<text x="109.9" y="136.9">D2</text>
<text x="124.4" y="135.5">B4</text>
<text x="124.4" y="136.9">D1</text>
<text x="109.9" y="138.2">C4</text>
<text x="109.9" y="139.6">D4</text>
<text x="109.9" y="141">D5</text>
<text x="110" y="142.3">E3</text>
<text x="110" y="143.7">E2</text>
<text x="124.4" y="141">B3</text>
<text x="124.4" y="142.3">C1</text>
<text x="124.4" y="138.2">E4</text>
<text x="124.4" y="143.7">E5</text>
<text x="75.4" y="146.5">DNP</text>
<text x="101.5" y="149.3">DNP</text>
<text x="110" y="145.1">E1</text>
<text x="110" y="147.8">A3</text>
<text x="110" y="149.2">A4</text>
<text x="124.4" y="149.2">A5</text>
<text x="124.4" y="147.8">A2</text>
<text x="109.9" y="151.9">C3</text>
<text x="109.9" y="153.3">C2</text>
<text x="110" y="150.6">B2</text>
<text x="124.4" y="150.6">B1</text>
<text x="124.4" y="151.9">B5</text>
<text x="124.4" y="153.3">C5</text>
<text x="202.7" y="150.6">1</text>
<text x="202.7" y="151.9">2</text>
<text x="202.7" y="153.3">3</text>
<text x="202.7" y="154.7">4</text>
<text x="216.3" y="154.7">5</text>
<text x="216.3" y="153.3">6</text>
<text x="216.3" y="151.9">7</text>
<text x="216.3" y="150.6">8</text>
<text x="190.6" y="161.6">DNP</text>
<text x="105.6" y="163">DNP</text>
<text x="227" y="203">Size:</text>
<text x="232.5" y="203">Document Number:</text>
<text x="245.4" y="199.3">Title:</text>
<text x="268.1" y="203">Rev:</text>
<text x="227" y="206.6">Draw By: JN.FUONG</text>
<text x="241.4" y="206.6">Date: Wednesday, July 28, 2021</text>
<text x="266.1" y="206.6">Sheet:</text>
<text x="272" y="206.6">of 8</text>
</g>
<g font-size="1.2" fill="#000080">
<text x="104.2" y="27.2">FB3</text>
<text x="111.1" y="27.2">120R</text>
<text x="126.2" y="31.3">C65</text>
<text x="126.2" y="32.7">100nF</text>
<text x="135.8" y="32.7">R37</text>
<text x="135.8" y="34">10K</text>
<text x="141.3" y="32.7">R38</text>
<text x="141.3" y="34">10K</text>
<text x="146.7" y="32.7">R39</text>
<text x="146.7" y="34">10K</text>
<text x="152.2" y="32.7">R40</text>
<text x="152.2" y="34">10K</text>
<text x="157.7" y="32.7">R41</text>
<text x="157.7" y="34">10K</text>
<text x="163.2" y="32.7">R42</text>
<text x="163.2" y="34">10K</text>
<text x="108.3" y="47.8">R43</text>
<text x="117.9" y="47.8">33R 5%</text>
<text x="171.4" y="46.4">J4</text>
<text x="108.3" y="49.1">R44</text>
<text x="108.3" y="50.5">R45</text>
<text x="108.3" y="53.3">R46</text>
<text x="117.9" y="49.1">33R 5%</text>
<text x="117.9" y="50.5">33R 5%</text>
<text x="117.9" y="53.3">33R 5%</text>
<text x="108.3" y="56">R47</text>
<text x="108.3" y="57.4">R48</text>
<text x="117.9" y="56">33R 5%</text>
<text x="117.9" y="57.4">33R 5%</text>
<text x="126.2" y="65.6">C67</text>
<text x="135.8" y="65.6">D2</text>
<text x="141.3" y="65.6">D3</text>
<text x="146.7" y="65.6">D4</text>
<text x="152.2" y="65.6">D5</text>
<text x="157.7" y="65.6">D6</text>
<text x="163.2" y="65.6">D7</text>
<text x="171.4" y="60.1">472192001</text>
<text x="126.2" y="67">10pF</text>
<text x="163.2" y="67">ESDPSA0402V05</text>
<text x="194.5" y="66.8" transform="rotate(-90 194.5 66.8)">FB7</text>
<text x="195.9" y="67.5" transform="rotate(-90 195.9 67.5)">120R</text>
<text x="72.7" y="113.6">FB4</text>
<text x="79.5" y="113.6">120R</text>
<text x="87.8" y="117.7">C69</text>
<text x="87.8" y="119.1">100nF</text>
<text x="96" y="117.7">C9</text>
<text x="96" y="119.1">10uF</text>
<text x="108.3" y="117.7">C68</text>
<text x="108.3" y="119.1">100nF</text>
<text x="117.9" y="117.7">C8</text>
<text x="117.9" y="119.1">100nF</text>
<text x="113.4" y="133.6">U3</text>
<text x="75.4" y="141">R10</text>
<text x="75.4" y="142.4">10K</text>
<text x="82.3" y="141">R9</text>
<text x="82.3" y="142.4">10K</text>
<text x="194.7" y="138.3">R90</text>
<text x="194.7" y="139.7">10K</text>
<text x="200.2" y="138.3">R91</text>
<text x="200.2" y="139.7">10K</text>
<text x="209.8" y="138.3">C70</text>
<text x="209.8" y="139.7">100nF</text>
<text x="86.4" y="149.3">R13</text>
<text x="96" y="149.3">0R</text>
<text x="176.9" y="146.5">R49</text>
<text x="186.5" y="146.5">33R 5%</text>
<text x="204.3" y="149.3">U6</text>
<text x="86.4" y="150.6">R50</text>
<text x="96" y="150.6">33R 5%</text>
<text x="105.6" y="157.5">C71</text>
<text x="105.6" y="158.9">10pF</text>
<text x="112.6" y="158.3">APS6408L-3OBM-BA</text>
<text x="190.6" y="156.1">C72</text>
<text x="190.6" y="157.5">10pF</text>
<text x="204.3" y="157.5">W25Q128JVSIQ</text>
</g>
<g font-size="1.2" fill="#800000">
<text x="104.2" y="28.6">L0402</text>
<text x="104.2" y="29.9">BLM15PD121SN1D</text>
<text x="126.2" y="35.4">C0402</text>
<text x="126.2" y="34">25V,X7R</text>
<text x="135.8" y="35.4">5%</text>
<text x="141.3" y="35.4">5%</text>
<text x="146.7" y="35.4">5%</text>
<text x="152.2" y="35.4">5%</text>
<text x="157.7" y="35.4">5%</text>
<text x="163.2" y="35.4">5%</text>
<text x="135.8" y="36.8">R0402</text>
<text x="141.3" y="36.8">R0402</text>
<text x="146.7" y="36.8">R0402</text>
<text x="152.2" y="36.8">R0402</text>
<text x="157.7" y="36.8">R0402</text>
<text x="163.2" y="36.8">R0402</text>
<text x="171.4" y="61.5">SIC_SD8-1_1-14_5X13_6X1_9MM</text>
<text x="194.5" y="61" transform="rotate(-90 194.5 61)">L0402</text>
<text x="126.2" y="69.7">C0402</text>
<text x="126.2" y="68.3">50V,NPO</text>
<text x="135.8" y="69.7">D0402</text>
<text x="141.3" y="69.7">D0402</text>
<text x="146.7" y="69.7">D0402</text>
<text x="152.2" y="69.7">D0402</text>
<text x="157.7" y="69.7">D0402</text>
<text x="163.2" y="69.7">D0402</text>
<text x="72.7" y="115">L0402</text>
<text x="72.7" y="116.3">BLM15PD121SN1D</text>
<text x="87.8" y="121.8">C0402</text>
<text x="87.8" y="120.4">25V,X7R</text>
<text x="96" y="121.8">C0603</text>
<text x="96" y="120.4">10V,X5R</text>
<text x="108.3" y="121.8">C0402</text>
<text x="108.3" y="120.4">25V,X7R</text>
<text x="117.9" y="121.8">C0402</text>
<text x="117.9" y="120.4">25V,X7R</text>
<text x="75.4" y="143.8">5%</text>
<text x="82.3" y="143.8">5%</text>
<text x="194.7" y="141">5%</text>
<text x="194.7" y="142.4">R0402</text>
<text x="200.2" y="141">5%</text>
<text x="200.2" y="142.4">R0402</text>
<text x="209.8" y="142.4">C0402</text>
<text x="209.8" y="141">25V,X7R</text>
<text x="75.4" y="145.2">R0402</text>
<text x="82.3" y="145.2">R0402</text>
<text x="98.7" y="149.3">5%</text>
<text x="176.9" y="147.9">R0402</text>
<text x="105.6" y="161.6">C0402</text>
<text x="105.6" y="160.2">50V,NPO</text>
<text x="112.6" y="156.7">BGA25_1_8x6x1_2MM</text>
<text x="190.6" y="160.2">C0402</text>
<text x="190.6" y="158.9">50V,NPO</text>
<text x="204.3" y="158.9">SOIC8_1D27_5_2x5_2x1_95mm</text>
<text x="228.3" y="204.6">C</text>
<text x="245.5" y="204.1">06 SD_Card, PSRAM, FLASH</text>
<text x="269.5" y="204.6">v1.0</text>
<text x="270.3" y="206.6">6</text>
</g>
<g font-size="1.2" fill="#800040">
<text x="111.1" y="28.6">1.3A</text>
<text x="195.9" y="61.6" transform="rotate(-90 195.9 61.6)">1.3A</text>
<text x="135.8" y="68.3">5V</text>
<text x="141.3" y="68.3">5V</text>
<text x="146.7" y="68.3">5V</text>
<text x="152.2" y="68.3">5V</text>
<text x="157.7" y="68.3">5V</text>
<text x="163.2" y="68.3">5V</text>
<text x="79.5" y="115">1.3A</text>
</g>
<g font-size="1.2" fill="#f00">
<text x="86.3" y="48.4">[5]</text>
<text x="86.3" y="51.2">[5]</text>
<text x="86.3" y="49.8">[5]</text>
<text x="86.5" y="53.9">[5]</text>
<text x="89.2" y="48.4">MMC1_D2</text>
<text x="89.2" y="51.2">MMC1_CMD</text>
<text x="89.2" y="49.8">MMC1_D3</text>
<text x="89.4" y="53.9">MMC1_CLK</text>
<text x="86.3" y="56.7">[5]</text>
<text x="86.3" y="58">[5]</text>
<text x="89.2" y="56.7">MMC1_D0</text>
<text x="89.2" y="58">MMC1_D1</text>
<text x="86.3" y="137.6">[5]</text>
<text x="86.3" y="136.2">[5]</text>
<text x="89.2" y="137.6">OSPI1_SIO1</text>
<text x="89.2" y="136.2">OSPI1_SIO0</text>
<text x="86.3" y="140.3">[5]</text>
<text x="86.3" y="143.1">[5]</text>
<text x="86.3" y="141.7">[5]</text>
<text x="86.3" y="139">[5]</text>
<text x="89.2" y="140.3">OSPI1_SIO3</text>
<text x="89.2" y="143.1">OSPI1_SIO5</text>
<text x="89.2" y="141.7">OSPI1_SIO4</text>
<text x="89.2" y="139">OSPI1_SIO2</text>
<text x="57.4" y="148.6">[5]</text>
<text x="57.7" y="149.9">[5]</text>
<text x="60.3" y="148.6">OSPI1_CS</text>
<text x="60.6" y="149.9">OSPI1_RST</text>
<text x="86.3" y="144.4">[5]</text>
<text x="86.3" y="145.8">[5]</text>
<text x="89.2" y="144.4">OSPI1_SIO6</text>
<text x="89.2" y="145.8">OSPI1_SIO7</text>
<text x="159" y="145.8">[5]</text>
<text x="159" y="148.6">[5]</text>
<text x="159.2" y="147.2">[5]</text>
<text x="161.8" y="145.8">QSPI2_IO7</text>
<text x="161.8" y="148.6">QSPI2_IO4</text>
<text x="162.1" y="147.2">QSPI2_CLK</text>
<text x="57.4" y="152.7">[5]</text>
<text x="57.7" y="151.3">[5]</text>
<text x="60.3" y="152.7">OSPI1_DQS</text>
<text x="60.6" y="151.3">OSPI1_CLK</text>
<text x="159" y="151.3">[5]</text>
<text x="159" y="152.7">[5]</text>
<text x="159" y="154">[5]</text>
<text x="161.8" y="151.3">QSPI2_CS</text>
<text x="161.8" y="152.7">QSPI2_IO5</text>
<text x="161.8" y="154">QSPI2_IO6</text>
</g>
<g font-size="1.2" fill="#004080">
<text x="172.1" y="48.6">DAT2</text>
<text x="172.1" y="50">CD/DAT3</text>
<text x="172.1" y="51.3">CMD</text>
<text x="172.1" y="52.7">VDD</text>
<text x="172.1" y="54.1">CLOCK</text>
<text x="172.1" y="55.5">VSS</text>
<text x="172.1" y="56.8">DAT0</text>
<text x="172.1" y="58.2">DAT1</text>
<text x="183.8" y="54.1">GND1</text>
<text x="183.8" y="55.5">GND2</text>
<text x="183.8" y="56.8">GND3</text>
<text x="183.8" y="58.2">GND4</text>
<text x="113.1" y="136.4">DQ0</text>
<text x="113.1" y="137.8">DQ1</text>
<text x="118.5" y="137.8">VDDQ0</text>
<text x="120.2" y="136.4">VDD</text>
<text x="113.1" y="139.1">DQ2</text>
<text x="113.1" y="140.5">DQ3</text>
<text x="113.1" y="141.9">DQ4</text>
<text x="113.1" y="143.2">DQ5</text>
<text x="118.5" y="139.1">VDDQ1</text>
<text x="118.7" y="143.2">VSSQ0</text>
<text x="120.3" y="141.9">VSS</text>
<text x="113.1" y="144.6">DQ6</text>
<text x="113.1" y="146">DQ7</text>
<text x="113.1" y="148.7">CE#</text>
<text x="118.7" y="144.6">VSSQ1</text>
<text x="120.3" y="148.7">NC0</text>
<text x="113.1" y="150.1">RST#</text>
<text x="113.1" y="151.5">CLK</text>
<text x="113.1" y="152.8">DQS</text>
<text x="113.1" y="154.2">RSU</text>
<text x="120.3" y="150.1">NC1</text>
<text x="120.3" y="151.5">NC2</text>
<text x="120.3" y="152.8">NC3</text>
<text x="120.3" y="154.2">NC4</text>
<text x="205" y="151.5">/CS</text>
<text x="205" y="152.8">DO_IO1</text>
<text x="205" y="154.2">IO2</text>
<text x="205" y="155.6">GND</text>
<text x="210.8" y="155.6">DI_IO0</text>
<text x="212" y="151.5">VCC</text>
<text x="212.3" y="154.2">CLK</text>
<text x="212.7" y="152.8">IO3</text>
</g>
<g font-size="1.2" fill="#00f">
<text x="100.1" y="64.2">Place R46 C67 Close To MPU.</text>
<text x="100.1" y="61.5">Layout Note:</text>
<text x="100.1" y="110.9">Place C60 C9 Close To VDD.</text>
<text x="100.1" y="112.1">Place C68 C8 Close To VDDQ0 and VDDQ1.</text>
<text x="100.1" y="108.1">Layout Note:</text>
<text x="79.5" y="161.6">Place R50 C71 Close To MPU.</text>
<text x="79.5" y="158.9">Layout Note:</text>
<text x="164.6" y="161.6">Place R49 C72 Close To MPU.</text>
<text x="164.6" y="158.9">Layout Note:</text>
<text x="76.8" y="172.6">Layout Note:</text>
<text x="176.9" y="169.8">Layout Note:</text>
<text x="176.9" y="172.6">The SPI Flash (running at up to 133MHz):</text>
<text x="76.8" y="178.1">1. Mini rule of width and isolation can be changed to 4mil.</text>
<text x="76.8" y="179.3">2. Route all signals at the same length within 100 Mils.</text>
<text x="76.8" y="175.3">The PSRAM interface (running at up to 133MHz):</text>
<text x="176.9" y="175.3">1. Route all signals at the same length within 100 Mils.</text>
<text x="176.9" y="176.6">2. CLK must have a complete reference plane。</text>
<text x="76.8" y="180.6">3. The controlled impedance for the single-ended traces must be 50 Ω.</text>
</g>
<g font-size="1">
<text x="28.8" y="1">5</text>
<text x="83.7" y="1">4</text>
<text x="138.5" y="1">3</text>
<text x="193.4" y="1">2</text>
<text x="248.2" y="1">1</text>
<text x=".3" y="27.9">D</text>
<text x="276" y="27.9">D</text>
<text x=".3" y="79.4">C</text>
<text x="276" y="79.4">C</text>
<text x=".3" y="130.8">B</text>
<text x="276" y="130.8">B</text>
<text x=".3" y="182.2">A</text>
<text x="276" y="182.2">A</text>
<text x="28.8" y="208.1">5</text>
<text x="83.7" y="208.1">4</text>
<text x="138.5" y="208.1">3</text>
<text x="193.4" y="208.1">2</text>
<text x="248.2" y="208.1">1</text>
</g>
</svg>
